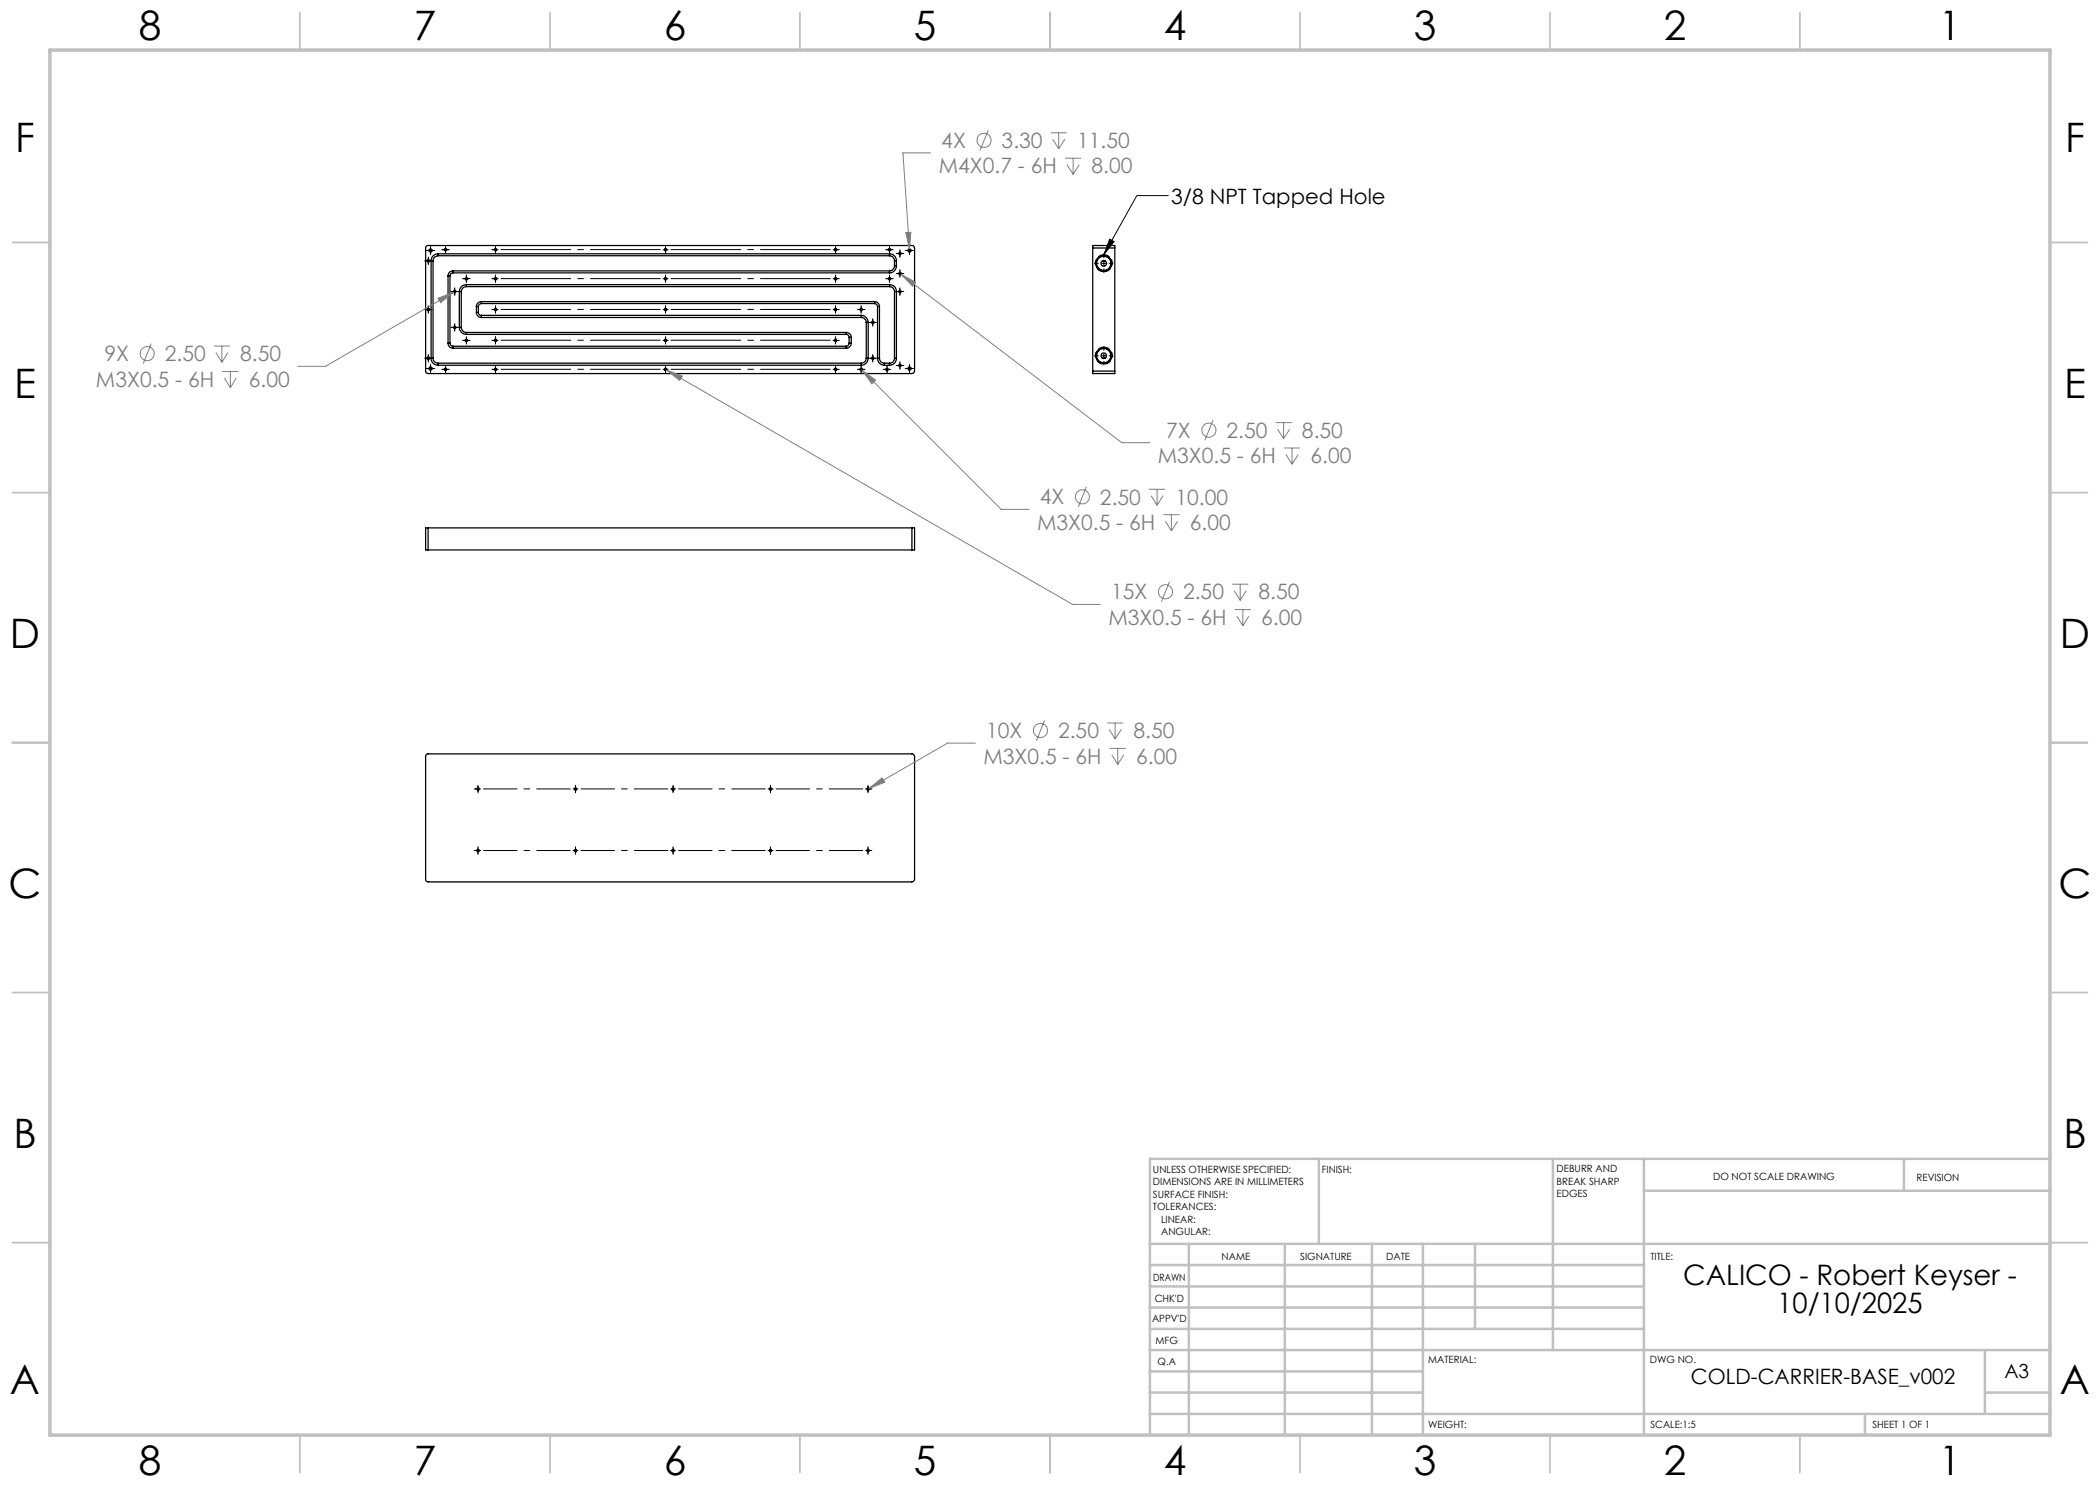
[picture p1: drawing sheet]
<svg xmlns="http://www.w3.org/2000/svg" width="420mm" height="297mm" viewBox="0 0 420 297" stroke-linecap="round" stroke-linejoin="round" font-family="sans-serif">
<g fill="none" stroke="#000" stroke-width=".25">
<path d="M85.2 49.3l.3-.2h97l.3 .2 .1 .3v24.6l-.2 .4-.3 .1h-97l-.3-.4zM86.2 52.2v19.4M86.2 52.2h.4M86.6 52.2v19.4M87.6 50.8a1.39 1.39 0 0 0-1.4 1.4M87.6 51.1a1.02 1.02 0 0 0-1 1.1M87.6 50.8h90.3M87.6 51.1h90.3M87.6 50.8v.3M89.6 55.2h.4M89.6 55.2v13.4M90 55.2v13.4"/>
<path d="M90.6 54.6a.6 .6 0 0 0-.6 .6M90.6 54.2a.96 .96 0 0 0-1 1M90.6 54.6h87.3M90.6 54.2v.4M90.6 54.2h87.3M91.9 58.3h.4M91.9 58.3v7.2M92.3 58.3v7.2M93.3 56.9a1.39 1.39 0 0 0-1.4 1.4M93.3 57.3a1.02 1.02 0 0 0-1 1M93.3 56.9h84.6M93.3 57.3h84.6"/>
<path d="M93.3 56.9v.4M177.9 56.9a1.33 1.33 0 0 1 1.4 1.4M177.9 57.3a.96 .96 0 0 1 1 1M177.9 50.8a1.39 1.39 0 0 1 1.4 1.4M177.9 51.1a1.02 1.02 0 0 1 1 1.1M177.9 50.8v.3M177.9 54.2v.4M177.9 56.9v.4M178.9 53.2a1.02 1.02 0 0 1-1 1M178.9 58.3h.4M178.9 52.2h.4M178.9 53.2h.4"/>
<path d="M178.9 52.2v1M178.9 58.3v13.3M179.3 53.2a1.39 1.39 0 0 1-1.4 1.4M179.3 52.2v1M179.3 58.3v13.3M218.5 49.6v-.5h4.5v.5M218.5 49.6h4.5M218.5 49.6v24.6M220.5 52.2h.5M220.5 52.2a.55 .55 0 0 0-.2 .8 .55 .55 0 0 0 .9 0 .55 .55 0 0 0-.2-.8M223 49.6v24.6M86.2 71.6a1.39 1.39 0 0 0 1.4 1.5"/>
<path d="M86.2 71.6h.4M86.6 71.6a.96 .96 0 0 0 1 1M87.6 73.1h84.6M87.6 72.6v.5M87.6 72.6h84.6M89.6 68.6a.96 .96 0 0 0 1 1M89.6 68.6h.4M90 68.6a.6 .6 0 0 0 .6 .6M90.6 69.2h78.6M90.6 69.2v.4M90.6 69.6h78.6M91.9 65.5a1.45 1.45 0 0 0 1.4 1.4"/>
<path d="M91.9 65.5h.4M92.3 65.5a1.09 1.09 0 0 0 1 1M93.3 66.5v.4M93.3 66.9h75.9M93.3 66.5h75.9M95.3 62.5a1.02 1.02 0 0 0 1 1M95.3 62.5h.4M95.3 61.3h.4M95.3 61.3v1.2M95.7 62.5a.6 .6 0 0 0 .6 .6M95.7 61.3v1.2M96.3 60.7a.6 .6 0 0 0-.6 .6"/>
<path d="M96.3 60.3a.96 .96 0 0 0-1 1M96.3 63.1h75.9M96.3 60.7h78.6M96.3 63.5h75.9M96.3 60.3v.4M96.3 63.1v.4M96.3 60.3h78.6M169.2 66.9a.6 .6 0 0 1 .6 .6M169.2 66.5a1.02 1.02 0 0 1 1.1 1M169.2 66.5v.4M169.2 69.2v.4M169.8 68.6a.6 .6 0 0 1-.6 .6"/>
<path d="M169.8 67.5v1.1M169.8 68.6h.5M169.8 67.5h.5M170.3 68.6a1.02 1.02 0 0 1-1.1 1M170.3 67.5v1.1M172.2 63.1a1.45 1.45 0 0 1 1.4 1.4M172.2 63.5a1.02 1.02 0 0 1 1 1M172.2 63.1v.4M172.2 72.6v.5M173.2 71.6a1.02 1.02 0 0 1-1 1M173.2 71.6h.4M173.2 64.5v7.1"/>
<path d="M173.2 64.5h.4M173.6 71.6a1.45 1.45 0 0 1-1.4 1.5M173.6 64.5v7.1M174.9 60.7a.6 .6 0 0 1 .6 .6M174.9 60.3a.96 .96 0 0 1 1 1M174.9 60.3v.4M175.5 71.6a1.39 1.39 0 0 0 1.4 1.5M175.5 61.3v10.3M175.5 71.6h.4M175.5 61.3h.4M175.9 71.6a.96 .96 0 0 0 1 1M175.9 61.3v10.3"/>
<path d="M176.9 73.1h1M176.9 72.6h1M176.9 72.6v.5M177.9 72.6v.5M178.9 71.6a.96 .96 0 0 1-1 1M178.9 71.6h.4M179.3 71.6a1.39 1.39 0 0 1-1.4 1.5M218.5 74.2v.5h4.5v-.5M218.5 74.2h4.5M220.5 71.6a.56 .56 0 0 1-.2-.8 .56 .56 0 0 1 .9 0 .56 .56 0 0 1-.2 .8M220.5 71.6h.5M85.6 105.6h-.5v4.4h.5"/>
<path d="M85.6 105.6v4.4M85.6 110h96.8M85.6 105.6h96.8M182.4 105.6h.5v4.4h-.5M182.4 105.6v4.4M85.3 150.8h97.2l.3 .2 .1 .3v24.6l-.2 .4-.3 .1h-96.8l-.3-.1-.2-.3v-24.8z"/>
<circle cx="85.7" cy="52.2" r=".25"/>
<circle cx="86.1" cy="50.1" r=".34"/>
<circle cx="89.1" cy="50" r=".25"/>
<circle cx="90.9" cy="58.3" r=".26"/>
<circle cx="93.3" cy="55.7" r=".24"/>
<circle cx="99.1" cy="55.7" r=".25"/>
<circle cx="99.1" cy="49.9" r=".25"/>
<circle cx="133.1" cy="55.7" r=".25"/>
<circle cx="133.1" cy="49.9" r=".25"/>
<circle cx="167.1" cy="55.7" r=".24"/>
<circle cx="167.1" cy="50" r=".25"/>
<circle cx="177.9" cy="55.7" r=".24"/>
<circle cx="177.9" cy="50" r=".25"/>
<circle cx="180" cy="50.7" r=".26"/>
<circle cx="180" cy="58.3" r=".26"/>
<circle cx="180" cy="54.7" r=".25"/>
<circle cx="181.9" cy="50.1" r=".33"/>
<circle cx="220.7" cy="52.7" r="1.52"/>
<circle cx="220.7" cy="52.7" r="1.42"/>
<circle cx="220.8" cy="52.7" r="1.6"/>
<circle cx="85.7" cy="71.6" r=".25"/>
<circle cx="85.7" cy="61.9" r=".25"/>
<circle cx="86.1" cy="73.7" r=".34"/>
<circle cx="89.1" cy="73.9" r=".24"/>
<circle cx="90.9" cy="65.5" r=".24"/>
<circle cx="93.3" cy="68.1" r=".25"/>
<circle cx="99.1" cy="73.9" r=".25"/>
<circle cx="99.1" cy="61.9" r=".25"/>
<circle cx="99.1" cy="68.1" r=".25"/>
<circle cx="133.1" cy="73.9" r=".25"/>
<circle cx="133.1" cy="61.9" r=".25"/>
<circle cx="133.1" cy="68.1" r=".25"/>
<circle cx="167.1" cy="73.9" r=".24"/>
<circle cx="167.1" cy="61.9" r=".25"/>
<circle cx="167.1" cy="68.1" r=".25"/>
<circle cx="172.2" cy="73.9" r=".25"/>
<circle cx="172.2" cy="61.9" r=".25"/>
<circle cx="174.6" cy="64.5" r=".25"/>
<circle cx="174.6" cy="71.6" r=".25"/>
<circle cx="177.4" cy="73.9" r=".24"/>
<circle cx="180" cy="73.1" r=".25"/>
<circle cx="181.9" cy="73.7" r=".33"/>
<circle cx="220.7" cy="71.1" r="1.53"/>
<circle cx="220.8" cy="71.2" r="1.59"/>
<circle cx="220.8" cy="71.1" r="1.43"/>
<circle cx="95.6" cy="157.8" r=".25"/>
<circle cx="115.1" cy="157.8" r=".25"/>
<circle cx="134.6" cy="157.8" r=".25"/>
<circle cx="154.1" cy="157.8" r=".25"/>
<circle cx="173.6" cy="157.8" r=".25"/>
<circle cx="95.6" cy="170.1" r=".26"/>
<circle cx="115.1" cy="170.1" r=".26"/>
<circle cx="134.6" cy="170.1" r=".26"/>
<circle cx="154.1" cy="170.1" r=".26"/>
<circle cx="173.6" cy="170.1" r=".26"/>
</g>
<g fill="none" stroke="#808080" stroke-width=".2">
<path d="M186.1 30.6h-5.5l1.3 19.2M197.6 26.1l-1.6 4M210.1 26.6h3.3M210.5 27.8l1.2 2M211.7 26.6v3.2M213 27.8l-1.3 2M213 31.6h3.2M213.4 32.9l1.2 2M214.6 31.6v3.3M215.8 32.9l-1.2 2M87.6 59.7l3.1-1.2-2.6 2zM90.7 58.5l-25.6 14.8h-5.6"/>
<path d="M180.2 54.9l2.9 1.5-.6 .9zM180.2 54.9l44.2 33.6h5.5M181.2 46.5h1l-.3 3.3zM30.2 68.7l-1.6 4M42.8 69.2h3.2M43.2 70.5l1.2 2M44.4 69.2v3.3M44.4 74.3h3.3M44.9 75.6l1.2 1.9M45.6 70.5l-1.2 2M46.1 74.3v3.2M47.3 75.6l-1.2 1.9"/>
<path d="M133.3 74l3.2 1.2-.6 .9zM133.3 74l81.2 46.9h5.6M172.4 74l2.7 2-.7 .8zM172.4 74l27.8 27.9h5.6M217.3 97.4l-1.6 4M229.8 97.9h3.2M230.2 99.1l1.2 2M231.4 97.9v3.2M232.6 99.1l-1.2 2M242.6 84l-1.6 4M255.1 84.5h3.2M255.5 85.8l1.2 1.9"/>
<path d="M256.7 84.5v3.2M256.8 89.6h3.2M257.2 90.9l1.2 1.9M258 85.8l-1.3 1.9M258.4 89.6v3.2M259.6 90.9l-1.2 1.9M232.7 102.9h3.2M233.1 104.2l1.2 2M233.9 116.3l-1.6 4.1M234.3 102.9v3.3M235.5 104.2l-1.2 2M246.4 116.8h3.3"/>
<path d="M246.8 118.1l1.2 2M248 116.8v3.3M249.2 118.1l-1.2 2M246.9 121.9h3.3M247.4 123.2l1.2 2M248.6 121.9v3.3M249.8 123.2l-1.2 2M173.8 157.7l2.6-2.1 .6 .9zM195.1 148.6h-5.6l-15.7 9.1M208.9 144.1l-1.6 4M221.4 144.6h3.2M221.8 145.9l1.2 1.9"/>
<path d="M221.9 149.7h3.3M222.4 151l1.2 1.9M223 144.6v3.2M223.6 149.7v3.2M224.3 145.9l-1.3 1.9M224.8 151l-1.2 1.9"/>
<circle cx="196.8" cy="28.1" r="1.42"/>
<circle cx="29.4" cy="70.7" r="1.4"/>
<circle cx="216.5" cy="99.4" r="1.41"/>
<circle cx="241.8" cy="86" r="1.42"/>
<circle cx="233.1" cy="118.4" r="1.4"/>
<circle cx="208.1" cy="146.1" r="1.41"/>
</g>
<path d="M220.8 50.9a1.71 1.71 0 0 1 1.5 2.6 1.71 1.71 0 0 1-3 .1 1.71 1.71 0 0 1 1.3-2.7h.2M220.8 69.4a1.71 1.71 0 0 1 1.5 2.5 1.71 1.71 0 0 1-3 .2 1.71 1.71 0 0 1 1.3-2.7h.2" fill="none" stroke="#000" stroke-width=".2" stroke-dasharray="1.3 .6" stroke-linecap="butt"/>
<g fill="none" stroke="#000" stroke-width=".2">
<path d="M233.7 39.1h-6.3l-6.6 11.8M84.9 52.2h1.5M85.3 50.1h1.7M85.7 51.4v1.5M86.1 49.3v1.6M88.3 49.9h1.6M89.1 49.2v1.5M90.2 58.3h1.5M90.9 57.6v1.5M92.5 55.7h1.5M93.3 55v1.5M98.4 49.9h1.2"/>
<path d="M98.4 55.7h1.2M99.1 49.2v1.5M99.1 55v1.5M132.6 49.9h1M132.6 55.7h1M133.1 49.2v1.5M133.1 55v1.5M166.6 49.9h1.3M166.6 55.7h1.3M167.1 49.2v1.5M167.1 55v1.5M177.1 49.9h1.5"/>
<path d="M177.1 55.7h1.5M177.9 49.2v1.5M177.9 55v1.5M179.2 58.3h1.6M179.2 50.7h1.6M179.2 54.7h1.6M180 49.9v1.6M180 53.9v1.6M180 57.6v1.5M181 50.1h1.7M181.9 49.3v1.6M218.8 52.7h.9"/>
<path d="M220.2 52.7h1.1M220.8 50.7v.9M220.8 52.2v1M220.8 53.7v.9M221.8 52.7h.9M221.9 47.8l.9 .5-2 2.6zM84.9 61.9h1.5M84.9 71.6h1.5M85.3 73.7h1.7M85.7 61.1v1.5M85.7 70.9v1.5M86.1 72.9v1.6"/>
<path d="M88.3 73.9h1.6M89.1 73.1v1.5M90.2 65.5h1.5M90.9 64.7v1.5M92.5 68.1h1.5M93.3 67.3v1.5M98.4 61.9h1.2M98.4 73.9h1.2M98.4 68.1h1.2M99.1 61.1v1.5M99.1 67.3v1.5M99.1 73.1v1.5"/>
<path d="M132.6 61.9h1M132.6 73.9h1M132.6 68.1h1M133.1 61.1v1.5M133.1 67.3v1.5M133.1 73.1v1.5M166.6 61.9h1.3M166.6 73.9h1.3M166.6 68.1h1.3M167.1 61.1v1.5M167.1 67.3v1.5M167.1 73.1v1.5"/>
<path d="M171.5 61.9h1.5M171.5 73.9h1.5M172.2 61.1v1.5M172.2 73.1v1.5M173.8 71.6h1.5M173.8 64.5h1.5M174.6 63.7v1.6M174.6 70.9v1.5M176.6 73.9h1.6M177.4 73.1v1.5M179.2 73.1h1.6M180 72.4v1.5"/>
<path d="M181 73.7h1.7M181.9 72.9v1.6M218.8 71.2h.9M220.2 71.2h1.1M220.8 69.2v.9M220.8 70.6v1M220.8 72.2v.9M221.8 71.2h.9M94.9 157.8h1.2M95.6 157.1v1.5M114.6 157.8h1M115.1 157.1v1.5"/>
<path d="M134.1 157.8h1M134.6 157.1v1.5M153.6 157.8h1M154.1 157.1v1.5M173.1 157.8h1.3M173.6 157.1v1.5M94.9 170.1h1.2M95.6 169.4v1.5M114.6 170.1h1M115.1 169.4v1.5M134.1 170.1h1M134.6 169.4v1.5"/>
<path d="M153.6 170.1h1M154.1 169.4v1.5M173.1 170.1h1.3M173.6 169.4v1.5"/>
</g>
<path d="M100.1 49.9h32M100.1 55.7h32M134.1 49.9h32M134.1 55.7h32M100.1 61.9h32M100.1 73.9h32M100.1 68h32M134.1 61.9h32M134.1 73.9h32M134.1 68h32" fill="none" stroke="#000" stroke-width=".2" stroke-dasharray="15.2 1.3 1.3 1.3" stroke-dashoffset="1.2" stroke-linecap="butt"/>
<path d="M96.6 157.8h17.5M116.1 157.8h17.5M135.6 157.8h17.5M155.1 157.8h17.5M96.6 170.1h17.5M116.1 170.1h17.5M135.6 170.1h17.5M155.1 170.1h17.5" fill="none" stroke="#000" stroke-width=".2" stroke-dasharray="15.2 1.3 1.3 1.3" stroke-dashoffset="8.4" stroke-linecap="butt"/>
<g fill="none" stroke="#c0c0c0" stroke-width=".35">
<path d="M60 2.5v7.5M110 2.5v7.5M160 2.5v7.5M210 2.5v7.5M260 2.5v7.5M310 2.5v7.5M360 2.5v7.5M2.5 48.5h7.5M410 48.5h7.5M2.5 98.5h7.5M410 98.5h7.5M2.5 148.5h7.5"/>
<path d="M410 148.5h7.5M2.5 198.5h7.5M410 198.5h7.5M2.5 248.5h7.5M410 248.5h7.5M60 287v7.5M110 287v7.5M160 287v7.5M210 287v7.5M260 287v7.5M310 287v7.5M360 287v7.5"/>
</g>
<g fill="none" stroke="#c0c0c0" stroke-width=".5">
<path d="M263.8 231.8v17M310.6 231.8v38.2M328.8 231.8v55.2M328.8 238.2h81.2M380.8 231.8v6.4M410 231.8h-180v55.2M230 248.8h180M230 257.3h98.8M230 253h98.8M237.8 248.8v38.2M257 248.8v38.2M274.4 248.8v38.2"/>
<path d="M284.6 248.8v38.2M295 248.8v17M230 265.8h98.8M230 261.5h98.8M230 278.5h54.6M230 274.3h54.6M230 270h180M397 278.5h13M397 270v12.8M230 282.8h180M373 282.8v4.2"/>
</g>
<path d="M10 10h400v277h-400z" fill="none" stroke="#c0c0c0" stroke-width=".7"/>
<path d="M181.2 46.5l.7 3.3 .3-3.3zM172.4 74l2 2.8 .7-.8zM133.3 74l2.6 2.1 .6-.9zM180.2 54.9l2.3 2.4 .6-.9zM87.6 59.7l.5 .8 2.6-2zM173.8 157.7l3.2-1.2-.6-.9z" fill="#808080"/>
<path d="M221.9 47.8l.9 .5-2 2.6z" fill="#000"/>
<g font-size="8.1">
<text x="27.8" y="8">8</text>
<text x="82.8" y="8">7</text>
<text x="132.8" y="8">6</text>
<text x="182.8" y="8">5</text>
<text x="232.8" y="8">4</text>
<text x="282.8" y="8">3</text>
<text x="332.8" y="8">2</text>
<text x="387.8" y="8">1</text>
<text x="3" y="30.4">F</text>
<text x="413" y="30.4">F</text>
<text x="2.8" y="79.6">E</text>
<text x="412.8" y="79.6">E</text>
<text x="2" y="129.6">D</text>
<text x="412" y="129.6">D</text>
<text x="1.7" y="179.6">C</text>
<text x="411.7" y="179.6">C</text>
<text x="2.7" y="229.6">B</text>
<text x="412.7" y="229.6">B</text>
<text x="2" y="278.9">A</text>
<text x="412" y="278.9">A</text>
<text x="27.8" y="295">8</text>
<text x="82.8" y="295">7</text>
<text x="132.8" y="295">6</text>
<text x="182.8" y="295">5</text>
<text x="232.8" y="295">4</text>
<text x="282.8" y="295">3</text>
<text x="332.8" y="295">2</text>
<text x="387.8" y="295">1</text>
</g>
<g font-size="5.6">
<text x="336.7" y="256.9">CALICO - Robert Keyser -</text>
<text x="355.5" y="262.6">10/10/2025</text>
</g>
<g font-size="4.2" fill="#808080">
<text x="188.3" y="29.6">4X</text>
<text x="200.3" y="29.6">3.30</text>
<text x="215.4" y="29.6">11.50</text>
<text x="187.7" y="34.7">M4X0.7 - 6H</text>
<text x="218.3" y="34.7">8.00</text>
<text x="19.2" y="77.4">M3X0.5 - 6H</text>
<text x="20.9" y="72.3">9X</text>
<text x="33" y="72.3">2.50</text>
<text x="48.1" y="72.3">8.50</text>
<text x="49.8" y="77.4">6.00</text>
<text x="233.2" y="87.6">7X</text>
<text x="245.3" y="87.6">2.50</text>
<text x="260.4" y="87.6">8.50</text>
<text x="231.5" y="92.7">M3X0.5 - 6H</text>
<text x="262.1" y="92.7">6.00</text>
<text x="207.9" y="100.9">4X</text>
<text x="220" y="100.9">2.50</text>
<text x="235.1" y="100.9">10.00</text>
<text x="207.4" y="106">M3X0.5 - 6H</text>
<text x="238" y="106">6.00</text>
<text x="222.2" y="119.9">15X</text>
<text x="236.6" y="119.9">2.50</text>
<text x="251.7" y="119.9">8.50</text>
<text x="221.7" y="125">M3X0.5 - 6H</text>
<text x="252.2" y="125">6.00</text>
<text x="197.2" y="147.6">10X</text>
<text x="211.6" y="147.6">2.50</text>
<text x="226.7" y="147.6">8.50</text>
<text x="196.7" y="152.7">M3X0.5 - 6H</text>
<text x="227.2" y="152.7">6.00</text>
</g>
<g font-size="4.2">
<text x="234.2" y="40.7">3/8 NPT Tapped Hole</text>
<text x="338.2" y="276.8">COLD-CARRIER-BASE_v002</text>
</g>
<text font-size="3.9" x="400.9" y="275.5">A3</text>
<g font-size="2">
<text x="230.6" y="234.6">UNLESS OTHERWISE SPECIFIED:</text>
<text x="230.6" y="237.1">DIMENSIONS ARE IN MILLIMETERS</text>
<text x="230.6" y="239.6">SURFACE FINISH:</text>
<text x="264.4" y="234.6">FINISH:</text>
<text x="311.3" y="234.5">DEBURR AND</text>
<text x="311.3" y="237">BREAK SHARP</text>
<text x="311.3" y="239.5">EDGES</text>
<text x="342.6" y="236">DO NOT SCALE DRAWING</text>
<text x="383.3" y="236.2">REVISION</text>
<text x="230.6" y="242.1">TOLERANCES:</text>
<text x="232.2" y="244.6">LINEAR:</text>
<text x="232.2" y="247.1">ANGULAR:</text>
<text x="244.3" y="252">NAME</text>
<text x="260" y="251.9">SIGNATURE</text>
<text x="277.2" y="251.9">DATE</text>
<text x="330.1" y="251.9">TITLE:</text>
<text x="230.6" y="256.1">DRAWN</text>
<text x="230.9" y="260.3">CHK'D</text>
<text x="230.4" y="264.4">APPV'D</text>
<text x="231.1" y="268.8">MFG</text>
<text x="231.5" y="273">Q.A</text>
<text x="285.6" y="272.5">MATERIAL:</text>
<text x="330" y="272.5">DWG NO.</text>
<text x="285.6" y="285.5">WEIGHT:</text>
<text x="330.1" y="285.6">SCALE:1:5</text>
<text x="374.5" y="285.6">SHEET 1 OF 1</text>
</g>
</svg>
